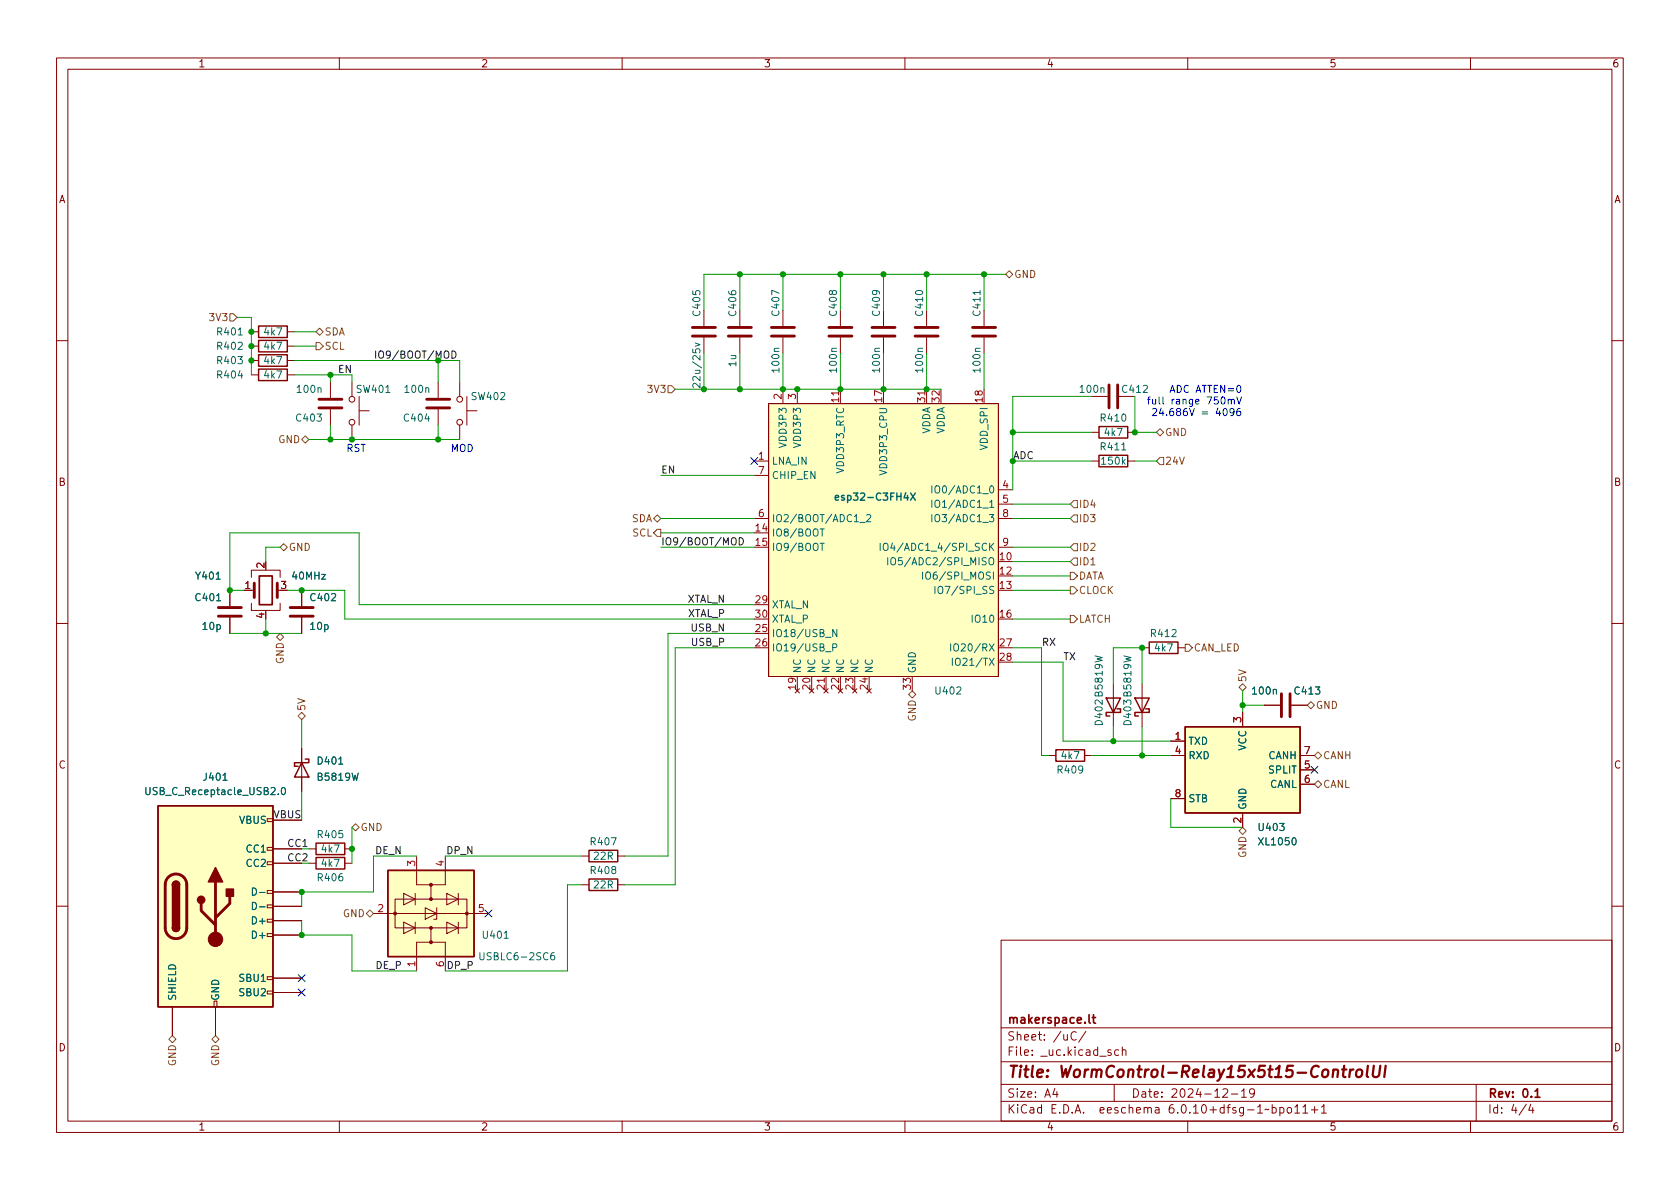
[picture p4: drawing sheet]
<svg xmlns="http://www.w3.org/2000/svg" width="297mm" height="210mm" viewBox="0 0 297 210" stroke-linecap="round" stroke-linejoin="round" font-family="sans-serif">
<g fill="none" stroke="#840000" stroke-width=".18">
<path d="M10 10.2h277v190.1h-277zM12 12.2h273v186.1h-273zM60 10.2v2M110 10.2v2M160 10.2v2M210 10.2v2M260 10.2v2M44.4 58.7h1.3M50.8 58.7h1.3M124.5 54.9v2.8M124.5 59.7v2.8M130.8 54.9v2.8"/>
<path d="M130.8 59.7v2.8M138.4 54.9v2.8M138.4 59.7v2.8M148.6 54.9v2.8M148.6 59.7v2.8M156.2 54.9v2.8M156.2 59.7v2.8M163.8 54.9v2.8M163.8 59.7v2.8M174 54.9v2.8M174 59.7v2.8M10 60.2h2"/>
<path d="M44.4 61.2h1.3M44.4 66.3h1.3M44.4 63.7h1.3M50.8 61.2h1.3M50.8 66.3h1.3M50.8 63.7h1.3M58.4 67.6v2.8M58.4 72.4v2.8M62.2 67.6v2.5M62.2 75.2v2.5M63.5 72.6h1.8M63.5 70.1v5.1"/>
<path d="M77.5 67.6v2.8M77.5 72.4v2.8M81.3 67.6v2.5M81.3 75.2v2.5M82.5 72.6h1.8M82.5 70.1v5.1M135.9 71.4h40.6v48.2h-40.6zM138.4 68.8v2.6M141 68.8v2.6M148.6 68.8v2.6M163.8 68.8v2.6M193 70.1h2.8"/>
<path d="M193 76.4h1.3M197.9 70.1h2.8M199.4 76.4h1.3M285 60.2h2M133.3 81.5h2.6M133.3 91.7h2.6M133.3 84.1h2.6M176.5 86.6h2.6M176.5 89.1h2.6M176.5 91.7h2.6M176.5 96.8h2.6M193 81.5h1.3"/>
<path d="M199.4 81.5h1.3M10 110.2h2M40.6 104.4v2.8M40.6 109.2v2.8M44.4 106.7v1.2h5.1v-1.2M44.4 102.1v-1.3h5.1v1.3M44.4 104.4h.6M49 104.4h.5M53.3 104.4v2.8M53.3 109.2v2.8M146 119.6v2.6M201.9 114.5h1.3"/>
<path d="M208.3 114.5h1.2M285 110.2h2M53.3 132.3v7.6M140.6 121.8l.8 .7M141.4 121.8l-.8 .7M143.1 121.8l.8 .7M143.9 121.8l-.8 .7M145.7 121.8l.7 .7M146.4 121.8l-.7 .7M148.2 121.8l.8 .7M149 121.8l-.8 .7M150.7 121.8l.8 .7"/>
<path d="M151.5 121.8l-.8 .7M153.3 121.8l.8 .7M154.1 121.8l-.8 .7M185.4 133.6h1.3M191.8 133.6h1.2M196.8 120.9v7.6M201.9 120.9v7.6M207 131.1h2.5M207 133.6h2.5M219.7 126v2.5M223.5 124.7h2.8M228.3 124.7h2.8"/>
<path d="M229.9 133.6h2.5M229.9 136.1h2.5M229.9 138.7h2.5M47.2 157.5h1.1v.5h-1.1zM47.2 152.4h1.1v.5h-1.1zM47.2 149.9h1.1v.5h-1.1zM47.2 144.8h1.1v.5h-1.1zM48.3 145h5M48.3 150.1h5M48.3 157.7h5M48.3 152.6h5M54.6 150.1h1.3"/>
<path d="M54.6 152.6h1.3M61 150.1h1.2M61 152.6h1.2M69.8 159h12.7v5.1h-12.7zM71.4 158l2 1-2 1zM73.4 158v2M73.7 151.4v5.1h2.5M78.7 151.4v5.1h-2.5v2.5M79 158l2 1-2 1zM81 158v2M102.9 151.4h1.2M102.9 156.5h1.2"/>
<path d="M109.2 151.4h1.3M109.2 156.5h1.3M207 141.2h2.5M219.7 143.8v2.5M10 160.2h2M30.5 178v5.1M37.8 177h.6v1h-.6zM38.1 178v5.1M47.2 175.3h1.1v.5h-1.1zM47.2 172.7h1.1v.5h-1.1zM47.2 165.1h1.1v.5h-1.1zM47.2 162.6h1.1v.5h-1.1z"/>
<path d="M47.2 160h1.1v.5h-1.1zM48.3 162.8h5M48.3 173h5M48.3 165.3h5M48.3 160.3h5M48.3 175.5h5M66 161.5h20.4M71.4 163.1l2 1-2 1zM73.4 163.1v2M75.2 160.5l2 1-2 1.1zM76.2 164.1v2.5h2.5v5.1M76.2 166.6h-2.5v5.1"/>
<path d="M77.2 160.5v2.1h-.5M79 163.1l2 1-2 1zM81 163.1v2M177 166.3h108v32h-108zM285 160.2h2M60 198.3v2M110 198.3v2M160 198.3v2M177 194.8h108M177 191.8h108M177 187.8h108M177 181.8h108"/>
<path d="M186.5 192.5l-.4 1h1M186.9 193v1M190.3 182.6a.6 .6 0 0 0-.8 0 .6 .6 0 0 0-.1 .7 .56 .56 0 0 0 .3 .6 .56 .56 0 0 0 .6-.1M192 182.4l-1.3 1.9M196.4 185.7l-.3-.1-.2 .2v.3l.5 .1v.4h-.5M197 191.8v3M197.8 185.7l-.4-.1-.3 .3v.4l.1 .3h.6M198.4 185.8l.2-.2 .4 .1 .1 .9M198.4 185.1v1.5M210 198.3v2M216.2 192.7l.6-.2 .2 .2 .1 .3-1 1h1M217.7 193.5h1.2"/>
<path d="M219.5 193l.4-.5v1.5M219.5 194h.9M221.8 193.2l-.3 .3-.4-.1-.2-.2 .2-.6 .4-.1 .2 .2a.99 .99 0 0 1-.3 1.3h-.3M224.4 196.1l-.3 .2-.2-.2-.3 .2M224.9 195.9l.5-.1 .2 .3v.4l-.1 .3h-.6M224.9 195.3v1.5M226.3 195.9l.4-.1 .3 .3v.4l-.1 .3h-.6M226.3 195.8v1.5M227.7 195.9l.4-.1 .3 .3v.4l-.3 .3h-.4l-.1-.3v-.4zM228.9 195.8l.5-.5v1.5M228.9 196.8h.9M230.4 195.8l.4-.5v1.5"/>
<path d="M230.4 196.8h.8M231.9 196.3h1.1M232.4 195.7v1.1M233.6 195.8l.5-.5v1.5M233.6 196.8h.9M260 198.3v2M261 191.8v6.5M269.9 195.3l-1.3 1.9M270.6 195.3l-.3 1h.9M271 195.8v1"/>
<circle cx="62.2" cy="70.6" r=".51"/>
<circle cx="62.2" cy="74.7" r=".51"/>
<circle cx="81.3" cy="74.7" r=".51"/>
<circle cx="81.3" cy="70.6" r=".51"/>
</g>
<path d="M45.8 101.8h2.3v5.1h-2.3zM192.6 179.4v1.3l.2 .2M193.1 179.9h.6M193.3 179.4v1.3l.4 .2M271.4 193l.4-.5v1.5M271.4 194h.9" fill="none" stroke="#840000" stroke-width=".3"/>
<path d="M235.8 189.3a.49 .49 0 0 1 .8 .1l-.1 1.1M237.3 189.1h.8M237.7 188.5l-.2 1.7v.2l.4 .1M238.7 189.1l-.1 1.4M239.3 189.1l-.4 .1-.2 .3M239.9 189.3a.52 .52 0 0 1 .6-.2 .52 .52 0 0 1 .4 .4l-.1 .6a.55 .55 0 0 1-.5 .4 .55 .55 0 0 1-.5-.4zM241.9 188.5l-.3 1.7 .3 .3M242.9 188.5l-.2 1.6 .2 .3a.66 .66 0 0 0 .9-.3l.2-1.6M245 188.5l-.2 2" fill="none" stroke="#840000" stroke-width=".4"/>
<g fill="none" stroke="#840000" stroke-width=".25">
<path d="M45.7 57.7h5.1v2h-5.1zM45.7 60.2h5.1v2h-5.1zM45.7 65.3h5.1v2h-5.1zM45.7 62.7h5.1v2.1h-5.1zM194.3 75.4h5.1v2.1h-5.1zM194.3 80.5h5.1v2h-5.1zM203.2 113.5h5.1v2.1h-5.1zM53.3 134.9l1.3 2.5h-2.5zM54 134.2h.6v.7h-2.5v.6h.6M186.7 132.6h5.1v2h-5.1zM195.6 123.4h2.5l-1.3 2.6zM197.5 125.3h.6v.7h-2.5v.6h.6"/>
<path d="M200.7 123.4h2.5l-1.3 2.6zM202.6 125.3h.6v.7h-2.5v.6h.6M209.5 128.5h20.4v15.3h-20.4zM27.9 142.5h20.4v35.5h-20.4zM30.5 156.5a.64 .64 0 0 1 .6-.7 .64 .64 0 0 1 .6 .7M55.9 149.1h5.1v2h-5.1zM55.9 151.6h5.1v2.1h-5.1zM68.6 153.9h15.2v15.3h-15.2zM104.1 150.4h5.1v2h-5.1zM104.1 155.4h5.1v2.1h-5.1zM30.5 164.1a.64 .64 0 0 0 .6 .6 .64 .64 0 0 0 .6-.6"/>
</g>
<g fill="#ffffc2" stroke="#ffffc2" stroke-width=".18">
<path d="M209.5 128.5h20.4v15.3h-20.4z"/>
<path d="M135.9 71.4h40.6v48.2h-40.6z"/>
<path d="M27.9 142.5h20.4v35.5h-20.4z"/>
<path d="M68.6 153.9h15.2v15.3h-15.2z"/>
</g>
<g fill="none" stroke="#840000" stroke-width=".51">
<path d="M122.4 59.4h4.1M122.4 57.9h4.1M128.8 59.4h4M128.8 57.9h4M136.4 59.4h4.1M136.4 57.9h4.1M146.6 59.4h4M146.6 57.9h4M154.2 59.4h4M154.2 57.9h4M161.8 59.4h4.1M161.8 57.9h4.1"/>
<path d="M172 59.4h4M172 57.9h4M56.4 70.6h4.1M56.4 72.1h4.1M75.4 70.6h4.1M75.4 72.1h4.1M196.1 68.1v4M197.6 68.1v4M38.6 109h4.1M38.6 107.4h4.1M45 103.1v2.6M49 103.1v2.6"/>
<path d="M51.3 109h4.1M51.3 107.4h4.1M226.6 122.7v4M228.1 122.7v4M29.8 155.1a1.91 1.91 0 0 1 2-.4 1.91 1.91 0 0 1 1.2 1.8v7.6a1.91 1.91 0 0 1-1.9 1.9 1.91 1.91 0 0 1-1.9-1.9v-7.8l.2-.6zM35.6 159.8v1.2l2.5 2.6M38.1 156v10.1M40.6 158.5v1.3l-2.5 2.5"/>
</g>
<g fill="none" stroke="#006464" stroke-width=".18">
<path d="M122.9 60.6l.9 .3-.9 .3M123.8 67.8v.8l-.9-.8-.4 .2 .1 .5M145 93.5h.7M145 96.1h.7M145.4 93.5v1.3M145.4 96.1v1.2M152 92.4h1M153.2 91.1l.5-.1 .3 .4-.8 .9h.8M155.6 96.1v1.2M156.4 96.1h.1a.43 .43 0 0 1 .5 .4v.4a.42 .42 0 0 1-.4 .5 .42 .42 0 0 1-.4-.5v-.4zM157 98.6v1.3M157.6 98.8l.2-.2a.43 .43 0 0 1 .5 .4v.5a.42 .42 0 0 1-.4 .4 .42 .42 0 0 1-.4-.4z"/>
<path d="M164.8 85.9v1.3M164.8 88.5v1.2M164.8 91v1.3M165.5 86l.1-.1a.43 .43 0 0 1 .5 .4v.5a.42 .42 0 0 1-.4 .4 .42 .42 0 0 1-.4-.4v-.5zM165.5 88.5h.1a.43 .43 0 0 1 .5 .4v.4a.42 .42 0 0 1-.4 .4 .42 .42 0 0 1-.4-.4v-.4zM165.5 91.1l.1-.1a.43 .43 0 0 1 .5 .4v.4a.42 .42 0 0 1-.4 .5 .42 .42 0 0 1-.4-.5v-.4zM147.2 114.5h.6l.2-.2-.1-.3-.7-.1v1.2M148 111.3v1.3l-.8-1.3v1.3M163.1 101.2v1.2M163.7 101.3l.3-.1a.43 .43 0 0 1 .5 .4v.4a.42 .42 0 0 1-.4 .4 .42 .42 0 0 1-.4-.4zM165.3 103.7v1.3M166 103.8l.1-.1a.43 .43 0 0 1 .6 .4v.4a.42 .42 0 0 1-.4 .5 .42 .42 0 0 1-.5-.5v-.4z"/>
<path d="M168.1 113.9v1.2M168.4 116.4v1.3M168.7 114l.2-.1a.43 .43 0 0 1 .6 .4v.4a.42 .42 0 0 1-.4 .4 .42 .42 0 0 1-.5-.4zM169 116.6l.2-.2a.43 .43 0 0 1 .6 .4v.4a.42 .42 0 0 1-.4 .5 .42 .42 0 0 1-.5-.5zM25.8 139.3v1l.2 .2h.3l.2-.2v-1M49.9 139.4l.1-.1a.68 .68 0 0 1 .5 .6 .68 .68 0 0 1-.5 .6l-.1-.1-.2-.4zM44.6 157a.64 .64 0 0 1 .8 .7 .64 .64 0 0 1-.8 .6zM44.6 159.6a.64 .64 0 0 1 .8 .6 .64 .64 0 0 1-.8 .6zM84.8 168.5v1l.3 .2h.4l.1-.2v-1M98 168.5h-.4a.86 .86 0 0 0 0 1.2l.4-.1 .1-.4-.2-.3h-.3l-.2 .3"/>
</g>
<path d="M147.7 88l.6-.1-.1-.2-.3-.1-.2 .2v.6h.5M161 87.2l.8 1.3M161.8 87.2l-.8 1.3" fill="none" stroke="#006464" stroke-width=".25"/>
<g fill="#840000" stroke="#840000" stroke-width=".25">
<path d="M30.5 164.1h1.2a.64 .64 0 0 1-.6 .6 .64 .64 0 0 1-.6-.6z"/>
<path d="M30.5 156.5h1.2v7.6h-1.2z"/>
<path d="M30.7 156a.64 .64 0 0 1 .7-.1 .64 .64 0 0 1 .3 .6h-1.2z"/>
<path d="M38.1 153.4l1.3 2.6h-2.6z"/>
<path d="M40 157.2h1.3v1.3h-1.3z"/>
<circle cx="35.6" cy="159.1" r=".63"/>
</g>
<g fill="#840000" stroke="#840000" stroke-width=".18">
<circle cx="38.1" cy="166.1" r="1.27"/>
<circle cx="76.2" cy="166.6" r=".25"/>
<circle cx="76.2" cy="164.1" r=".25"/>
<circle cx="69.8" cy="161.5" r=".25"/>
<circle cx="82.5" cy="161.5" r=".25"/>
<circle cx="76.2" cy="159" r=".25"/>
<circle cx="76.2" cy="156.5" r=".25"/>
</g>
<g fill="none" stroke="#725600" stroke-width=".18">
<path d="M40.6 55.5h.7l.6 .6-.6 .7h-.7zM55.9 58.7l.6-.7 .6 .7-.6 .6zM177.8 48.5l.6-.6 .7 .6-.7 .6zM53.3 77.7l.7-.6 .6 .6-.6 .7zM55.9 60.6h.6l.6 .6-.6 .6h-.6zM118.1 68.2h.6l.7 .6-.7 .7h-.6zM204.5 76.4l.6-.6 .6 .6-.6 .7zM49.5 96.8l.7-.7 .6 .7-.6 .6zM116.2 91.1l.6 .6-.6 .6-.6-.6zM116.2 93.6h.6v1.3h-.6l-.6-.7zM189.2 99.3l.7-.6h.6v1.2h-.6zM189.2 91.7l.7-.6h.6v1.2h-.6z"/>
<path d="M189.9 96.1h.6v1.3h-.6l-.7-.6zM189.9 88.5h.6v1.3h-.6l-.7-.7zM205.1 80.9h.6v1.3h-.6l-.6-.7zM48.9 112.6l.6-.6 .7 .6-.7 .7zM189.2 103.8h.7l.6 .6-.6 .6h-.7zM189.2 108.8h.7l.6 .7-.6 .6h-.7zM189.2 101.2h.7l.6 .6-.6 .7h-.7zM209.5 113.9h.7l.6 .6-.6 .7h-.7zM52.7 126.6l.6-.6 .7 .6-.7 .6zM160.7 122.8l.6-.6 .6 .6-.6 .6zM219.1 121.5l.6-.6 .6 .6-.6 .7zM231.1 124.7l.7-.6 .6 .6-.6 .6z"/>
<path d="M232.4 133.6l.6-.6 .7 .6-.7 .6zM233 138l.7 .7-.7 .6-.6-.6zM62.2 146.3l.7-.6 .6 .6-.6 .6zM219.1 146.9l.6-.6 .6 .6-.6 .7zM64.8 161.5l.6-.6 .6 .6-.6 .7zM29.8 183.8l.7-.7 .6 .7-.6 .6zM37.5 183.8l.6-.7 .6 .7-.6 .6z"/>
</g>
<path d="M79.9 62.1a.64 .64 0 0 1 .7 .6 .64 .64 0 0 1-.7 .6zM130.7 95.1a.64 .64 0 0 1 .7 .6 .64 .64 0 0 1-.7 .7z" fill="none" stroke="#0f0f0f" stroke-width=".18"/>
<path d="M202.9 70.6h.5M203.4 70.2l-.3 .2v1.1M203.8 70.6v.8l.4 .1 .1-.2M203.8 72.3l.5-.1 .2 .4-.8 .9h.8M204.3 70.6v.9M204.9 70.2v1.1l.2 .2M205.3 72.2l-.3 .9h.8M205.6 72.7v.8M206.3 73.4v.1M206.9 69.4l.4-1.3 .4 1.3M218.7 70.2l.4 1.3 .4-1.3" fill="none" stroke="#0000c2" stroke-width=".18"/>
<g fill="none" stroke="#009600" stroke-width=".18">
<path d="M41.9 56.1h2.5v10.2M52.1 58.7h3.8M130.8 48.5v6.4M138.4 48.5v6.4M148.6 48.5v6.4M156.2 48.5v6.4M163.8 48.5v6.4M174 48.5v6.4M177.8 48.5h-53.3v6.4M52.1 66.3h10.1v1.3M52.1 63.7h29.2v3.9M52.1 61.2h3.8"/>
<path d="M54.6 77.7h26.7M58.4 66.3v1.3M58.4 75.2v2.5M77.5 63.7v3.9M77.5 75.2v2.5M119.4 68.8h47M124.5 62.5v6.3M130.8 62.5v6.3M138.4 62.5v6.3M148.6 62.5v6.3M156.2 62.5v6.3M163.8 62.5v6.3"/>
<path d="M174 62.5v6.3M179.1 76.4h13.9M193 70.1h-13.9v16.5M200.7 70.1v6.3h3.8M49.5 96.8h-2.5v2.5M116.8 84.1h16.5M116.8 94.2h16.5M116.8 96.8h16.5M116.8 91.7h16.5M179.1 81.5h13.9M179.1 99.3h10.1M179.1 96.8h10.1"/>
<path d="M179.1 91.7h10.1M179.1 89.1h10.1M200.7 81.5h3.8M40.6 112h12.7M43.2 104.4h-2.6v-10.2h22.9v12.7h69.8M47 109.5v2.5M50.8 104.4h10.2v5.1h72.3M133.3 114.5h-13.9v42h-8.9M133.3 112h-15.2v39.4h-7.6M179.1 114.5h5v19.1h1.3M179.1 104.4h10.1M179.1 109.5h10.1"/>
<path d="M179.1 101.8h10.1M179.1 117.1h8.9v14h19M53.3 127.2v5.1M53.3 139.9v5.1M193 133.6h14M196.8 120.9v-6.4h5.1v6.4M196.8 128.5v2.6M201.9 128.5v5.1M219.7 122.2v3.8M219.7 124.7h3.8M62.2 146.3v6.3M73.7 151.4h-7.7v6.3h-12.7v2.6"/>
<path d="M78.7 151.4h24.2M102.9 156.5h-2.6v15.2h-21.6M207 141.2v5.1h12.7M53.3 162.8v2.5h8.9v6.4h11.5"/>
</g>
<path d="M132.7 80.9l1.3 1.2M134 80.9l-1.3 1.2M231.8 135.5l1.2 1.2M233 135.5l-1.2 1.2M52.7 172.4l1.2 1.2M52.7 174.9l1.2 1.2M53.9 172.4l-1.2 1.2M53.9 174.9l-1.2 1.2M85.8 160.9l1.2 1.2M87 160.9l-1.2 1.2" fill="none" stroke="#000084" stroke-width=".18"/>
<g fill="#009600" stroke="#009600" stroke-width=".18">
<circle cx="138.4" cy="68.8" r=".46"/>
<circle cx="130.8" cy="68.8" r=".46"/>
<circle cx="124.5" cy="68.8" r=".46"/>
<circle cx="77.5" cy="63.7" r=".46"/>
<circle cx="77.5" cy="77.7" r=".46"/>
<circle cx="58.4" cy="77.7" r=".46"/>
<circle cx="201.9" cy="114.5" r=".46"/>
<circle cx="201.9" cy="133.6" r=".46"/>
<circle cx="196.8" cy="131.1" r=".46"/>
<circle cx="219.7" cy="124.7" r=".46"/>
<circle cx="53.3" cy="165.3" r=".46"/>
<circle cx="62.2" cy="150.1" r=".46"/>
<circle cx="53.3" cy="157.7" r=".46"/>
<circle cx="156.2" cy="48.5" r=".46"/>
<circle cx="156.2" cy="68.8" r=".46"/>
<circle cx="148.6" cy="68.8" r=".46"/>
<circle cx="163.8" cy="48.5" r=".46"/>
<circle cx="174" cy="48.5" r=".46"/>
<circle cx="163.8" cy="68.8" r=".46"/>
<circle cx="40.6" cy="104.4" r=".46"/>
<circle cx="53.3" cy="104.4" r=".46"/>
<circle cx="47" cy="112" r=".46"/>
<circle cx="44.4" cy="61.2" r=".46"/>
<circle cx="62.2" cy="77.7" r=".46"/>
<circle cx="44.4" cy="58.7" r=".46"/>
<circle cx="44.4" cy="63.7" r=".46"/>
<circle cx="58.4" cy="66.3" r=".46"/>
<circle cx="200.7" cy="76.4" r=".46"/>
<circle cx="179.1" cy="76.4" r=".46"/>
<circle cx="179.1" cy="81.5" r=".46"/>
<circle cx="148.6" cy="48.5" r=".46"/>
<circle cx="138.4" cy="48.5" r=".46"/>
<circle cx="130.8" cy="48.5" r=".46"/>
<circle cx="141" cy="68.8" r=".46"/>
</g>
<text font-size="2.8" fill="#840000" x="178" y="190.6">Title: WormControl-Relay15x5t15-ControlUI</text>
<g font-size="2.1" fill="#840000">
<text x="178" y="184">Sheet: /uC/</text>
<text x="178" y="181">makerspace.lt</text>
<text x="178" y="186.7">File: _uc.kicad_sch</text>
<text x="178" y="196.9">KiCad E.D.A. eeschema 6.0.10+dfsg-1~bpo11+1</text>
<text x="178" y="194.1">Size: A4</text>
<text x="200" y="194.1">Date: 2024-12-19</text>
<text x="263" y="194.1">Rev: 0.1</text>
<text x="263" y="196.9">Id: 4/4</text>
</g>
<g font-size="1.8" fill="#840000">
<text x="35" y="11.9">1</text>
<text x="85" y="11.9">2</text>
<text x="135" y="11.9">3</text>
<text x="185" y="11.9">4</text>
<text x="235" y="11.9">5</text>
<text x="285" y="11.9">6</text>
<text x="10.3" y="35.9">A</text>
<text x="285.3" y="35.9">A</text>
<text x="10.3" y="85.9">B</text>
<text x="285.3" y="85.9">B</text>
<text x="10.3" y="135.9">C</text>
<text x="285.3" y="135.9">C</text>
<text x="10.3" y="185.9">D</text>
<text x="285.3" y="185.9">D</text>
<text x="35" y="199.9">1</text>
<text x="85" y="199.9">2</text>
<text x="135" y="199.9">3</text>
<text x="185" y="199.9">4</text>
<text x="235" y="199.9">5</text>
<text x="285" y="199.9">6</text>
</g>
<g font-size="1.8" fill="#725600">
<text x="179.3" y="49.1">GND</text>
<text x="37.3" y="56.8">3V3</text>
<text x="57.3" y="59.3">SDA</text>
<text x="57.3" y="61.8">SCL</text>
<text x="114.8" y="69.5">3V3</text>
<text x="205.9" y="77.1">GND</text>
<text x="49.2" y="78.4">GND</text>
<text x="205.9" y="82.2">24V</text>
<text x="190.7" y="89.8">ID4</text>
<text x="111.6" y="92.3">SDA</text>
<text x="111.8" y="94.9">SCL</text>
<text x="190.7" y="92.3">ID3</text>
<text x="51" y="97.4">GND</text>
<text x="190.7" y="99.9">ID1</text>
<text x="190.7" y="97.4">ID2</text>
<text x="190.7" y="105">CLOCK</text>
<text x="190.7" y="102.5">DATA</text>
<text x="190.7" y="110.1">LATCH</text>
<text x="50.2" y="117.4" transform="rotate(-90 50.2 117.4)">GND</text>
<text x="211" y="115.2">CAN_LED</text>
<text x="54" y="125.8" transform="rotate(-90 54 125.8)">5V</text>
<text x="220.3" y="120.7" transform="rotate(-90 220.3 120.7)">5V</text>
<text x="232.6" y="125.3">GND</text>
<text x="161.9" y="127.6" transform="rotate(-90 161.9 127.6)">GND</text>
<text x="233.9" y="134.2">CANH</text>
<text x="233.9" y="139.3">CANL</text>
<text x="63.7" y="146.9">GND</text>
<text x="220.3" y="151.7" transform="rotate(-90 220.3 151.7)">GND</text>
<text x="60.6" y="162.2">GND</text>
<text x="31.1" y="188.5" transform="rotate(-90 31.1 188.5)">GND</text>
<text x="38.7" y="188.5" transform="rotate(-90 38.7 188.5)">GND</text>
</g>
<g font-size="1.8" fill="#006464">
<text x="38.5" y="59.3">R401</text>
<text x="46.8" y="59.3">4k7</text>
<text x="123.8" y="55.7" transform="rotate(-90 123.8 55.7)">C405</text>
<text x="130.2" y="55.7" transform="rotate(-90 130.2 55.7)">C406</text>
<text x="137.8" y="55.7" transform="rotate(-90 137.8 55.7)">C407</text>
<text x="148" y="55.7" transform="rotate(-90 148 55.7)">C408</text>
<text x="155.6" y="55.7" transform="rotate(-90 155.6 55.7)">C409</text>
<text x="163.2" y="55.7" transform="rotate(-90 163.2 55.7)">C410</text>
<text x="173.4" y="55.7" transform="rotate(-90 173.4 55.7)">C411</text>
<text x="38.5" y="61.8">R402</text>
<text x="38.5" y="64.4">R403</text>
<text x="46.8" y="61.8">4k7</text>
<text x="46.8" y="64.4">4k7</text>
<text x="130.2" y="64.8" transform="rotate(-90 130.2 64.8)">1u</text>
<text x="137.8" y="65.7" transform="rotate(-90 137.8 65.7)">100n</text>
<text x="148" y="65.7" transform="rotate(-90 148 65.7)">100n</text>
<text x="155.6" y="65.7" transform="rotate(-90 155.6 65.7)">100n</text>
<text x="163.2" y="65.7" transform="rotate(-90 163.2 65.7)">100n</text>
<text x="173.4" y="65.7" transform="rotate(-90 173.4 65.7)">100n</text>
<text x="38.5" y="66.9">R404</text>
<text x="46.8" y="66.9">4k7</text>
<text x="52.7" y="69.5">100n</text>
<text x="63.1" y="69.5">SW401</text>
<text x="71.7" y="69.5">100n</text>
<text x="83.5" y="70.7">SW402</text>
<text x="123.8" y="67.9" transform="rotate(-90 123.8 67.9)">22u/25v</text>
<text x="191.1" y="69.5">100n</text>
<text x="198.6" y="69.5">C412</text>
<text x="52.5" y="74.5">C403</text>
<text x="71.6" y="74.5">C404</text>
<text x="164.5" y="76.9" transform="rotate(-90 164.5 76.9)">VDDA</text>
<text x="167" y="76.9" transform="rotate(-90 167 76.9)">VDDA</text>
<text x="194.7" y="74.5">R410</text>
<text x="195.4" y="77.1">4k7</text>
<text x="136.4" y="82.2">LNA_IN</text>
<text x="139.1" y="78.8" transform="rotate(-90 139.1 78.8)">VDD3P3</text>
<text x="141.6" y="78.8" transform="rotate(-90 141.6 78.8)">VDD3P3</text>
<text x="149.2" y="83.4" transform="rotate(-90 149.2 83.4)">VDD3P3_RTC</text>
<text x="156.8" y="83.5" transform="rotate(-90 156.8 83.5)">VDD3P3_CPU</text>
<text x="174.6" y="79.4" transform="rotate(-90 174.6 79.4)">VDD_SPI</text>
<text x="194.7" y="79.6">R411</text>
<text x="194.9" y="82.2">150k</text>
<text x="136.4" y="84.7">CHIP_EN</text>
<text x="148.5" y="88.5">esp32-C3FH4X</text>
<text x="165.9" y="87.2">IO0/ADC1_0</text>
<text x="165.9" y="89.8">IO1/ADC1_1</text>
<text x="136.4" y="94.9">IO8/BOOT</text>
<text x="136.4" y="92.3">IO2/BOOT/ADC1_2</text>
<text x="165.9" y="92.3">IO3/ADC1_3</text>
<text x="136.4" y="97.4">IO9/BOOT</text>
<text x="157.8" y="97.4">IO4/ADC1_4/SPI_SCK</text>
<text x="159" y="99.9">IO5/ADC2/SPI_MISO</text>
<text x="34.7" y="106.3">C401</text>
<text x="34.8" y="102.5">Y401</text>
<text x="51.8" y="102.5">40MHz</text>
<text x="55" y="106.3">C402</text>
<text x="136.4" y="107.6">XTAL_N</text>
<text x="164.3" y="102.5">IO6/SPI_MOSI</text>
<text x="166.5" y="105">IO7/SPI_SS</text>
<text x="35.9" y="111.4">10p</text>
<text x="54.9" y="111.4">10p</text>
<text x="136.4" y="112.6">IO18/USB_N</text>
<text x="136.4" y="110.1">XTAL_P</text>
<text x="172.2" y="110.1">IO10</text>
<text x="203.6" y="112.6">R412</text>
<text x="136.4" y="115.2">IO19/USB_P</text>
<text x="141.6" y="119.1" transform="rotate(-90 141.6 119.1)">NC</text>
<text x="144.1" y="119.1" transform="rotate(-90 144.1 119.1)">NC</text>
<text x="146.7" y="119.1" transform="rotate(-90 146.7 119.1)">NC</text>
<text x="149.2" y="119.1" transform="rotate(-90 149.2 119.1)">NC</text>
<text x="151.8" y="119.1" transform="rotate(-90 151.8 119.1)">NC</text>
<text x="154.3" y="119.1" transform="rotate(-90 154.3 119.1)">NC</text>
<text x="161.9" y="119.1" transform="rotate(-90 161.9 119.1)">GND</text>
<text x="169.2" y="115.2">IO20/RX</text>
<text x="169.4" y="117.7">IO21/TX</text>
<text x="204.3" y="115.2">4k7</text>
<text x="165.5" y="122.8">U402</text>
<text x="221.6" y="122.8">100n</text>
<text x="229" y="122.8">C413</text>
<text x="194.9" y="128.1" transform="rotate(-90 194.9 128.1)">D402 B5819W</text>
<text x="200" y="128.1" transform="rotate(-90 200 128.1)">D403 B5819W</text>
<text x="210.1" y="131.7">TXD</text>
<text x="56.3" y="135.2">D401</text>
<text x="187.1" y="136.8">R409</text>
<text x="187.8" y="134.2">4k7</text>
<text x="210.1" y="134.2">RXD</text>
<text x="220.3" y="132.8" transform="rotate(-90 220.3 132.8)">VCC</text>
<text x="224.3" y="134.2">CANH</text>
<text x="224.3" y="136.8">SPLIT</text>
<text x="26.4" y="140.6">USB_C_Receptacle_USB2.0</text>
<text x="36.1" y="138">J401</text>
<text x="56.3" y="138">B5819W</text>
<text x="210.1" y="141.9">STB</text>
<text x="220.3" y="143.3" transform="rotate(-90 220.3 143.3)">GND</text>
<text x="224.4" y="139.3">CANL</text>
<text x="42.3" y="145.7">VBUS</text>
<text x="56.3" y="148.2">R405</text>
<text x="104.6" y="149.5">R407</text>
<text x="222.7" y="146.9">U403</text>
<text x="222.8" y="149.5">XL1050</text>
<text x="43.7" y="150.7">CC1</text>
<text x="43.7" y="153.3">CC2</text>
<text x="56.3" y="155.8">R406</text>
<text x="56.9" y="150.7">4k7</text>
<text x="56.9" y="153.3">4k7</text>
<text x="104.6" y="154.6">R408</text>
<text x="105.1" y="152">22R</text>
<text x="45.4" y="158.4">D-</text>
<text x="45.4" y="160.9">D-</text>
<text x="105.1" y="157.1">22R</text>
<text x="44.9" y="163.4">D+</text>
<text x="44.9" y="166">D+</text>
<text x="85.5" y="166">U401</text>
<text x="42.5" y="173.6">SBU1</text>
<text x="85.4" y="169.8">USBLC6-2SC6</text>
<text x="31.1" y="177" transform="rotate(-90 31.1 177)">SHIELD</text>
<text x="38.7" y="177" transform="rotate(-90 38.7 177)">GND</text>
<text x="42.5" y="176.1">SBU2</text>
</g>
<g font-size="1.8" fill="#0f0f0f">
<text x="59.7" y="65.9">EN</text>
<text x="66" y="63.4">IO9/BOOT/MOD</text>
<text x="116.8" y="83.7">EN</text>
<text x="179.1" y="81.2">ADC</text>
<text x="116.8" y="96.4">IO9/BOOT/MOD</text>
<text x="121.4" y="106.6">XTAL_N</text>
<text x="121.5" y="109.1">XTAL_P</text>
<text x="122.3" y="111.7">USB_N</text>
<text x="122.4" y="114.2">USB_P</text>
<text x="184.1" y="114.2">RX</text>
<text x="188" y="116.7">TX</text>
<text x="48.4" y="144.7">VBUS</text>
<text x="66.4" y="151">DE_N</text>
<text x="79.1" y="151">DP_N</text>
<text x="66.5" y="171.3">DE_P</text>
<text x="79.2" y="171.3">DP_P</text>
</g>
<g font-size="1.8" fill="#a90000">
<text x="138.2" y="70.6" transform="rotate(-90 138.2 70.6)">2</text>
<text x="140.7" y="70.6" transform="rotate(-90 140.7 70.6)">3</text>
<text x="148.3" y="71.1" transform="rotate(-90 148.3 71.1)">11</text>
<text x="156" y="71.1" transform="rotate(-90 156 71.1)">17</text>
<text x="163.6" y="71.1" transform="rotate(-90 163.6 71.1)">31</text>
<text x="166.1" y="71.1" transform="rotate(-90 166.1 71.1)">32</text>
<text x="173.7" y="71.1" transform="rotate(-90 173.7 71.1)">18</text>
<text x="134.1" y="81.3">1</text>
<text x="134.1" y="83.8">7</text>
<text x="177.3" y="86.4">4</text>
<text x="177.3" y="88.9">5</text>
<text x="133.6" y="94">14</text>
<text x="134.1" y="91.4">6</text>
<text x="177.3" y="91.4">8</text>
<text x="46.7" y="100.4" transform="rotate(-90 46.7 100.4)">2</text>
<text x="133.6" y="96.5">15</text>
<text x="176.8" y="99.1">10</text>
<text x="176.8" y="101.6">12</text>
<text x="177.3" y="96.5">9</text>
<text x="43.3" y="104.1">1</text>
<text x="49.7" y="104.1">3</text>
<text x="133.6" y="106.7">29</text>
<text x="176.8" y="104.1">13</text>
<text x="46.7" y="109.3" transform="rotate(-90 46.7 109.3)">4</text>
<text x="133.6" y="111.8">25</text>
<text x="133.6" y="109.2">30</text>
<text x="176.8" y="109.2">16</text>
<text x="133.6" y="114.3">26</text>
<text x="176.8" y="114.3">27</text>
<text x="176.8" y="116.8">28</text>
<text x="140.7" y="121.9" transform="rotate(-90 140.7 121.9)">19</text>
<text x="143.3" y="121.9" transform="rotate(-90 143.3 121.9)">20</text>
<text x="145.8" y="121.9" transform="rotate(-90 145.8 121.9)">21</text>
<text x="148.3" y="121.9" transform="rotate(-90 148.3 121.9)">22</text>
<text x="150.9" y="121.9" transform="rotate(-90 150.9 121.9)">23</text>
<text x="153.4" y="121.9" transform="rotate(-90 153.4 121.9)">24</text>
<text x="161" y="121.9" transform="rotate(-90 161 121.9)">33</text>
<text x="207.8" y="130.8">1</text>
<text x="219.5" y="127.7" transform="rotate(-90 219.5 127.7)">3</text>
<text x="207.8" y="133.3">4</text>
<text x="230.6" y="135.9">5</text>
<text x="230.6" y="133.3">7</text>
<text x="207.8" y="141">8</text>
<text x="230.6" y="138.4">6</text>
<text x="219.5" y="145.5" transform="rotate(-90 219.5 145.5)">2</text>
<text x="73.4" y="153.1" transform="rotate(-90 73.4 153.1)">3</text>
<text x="78.5" y="153.1" transform="rotate(-90 78.5 153.1)">4</text>
<text x="66.8" y="161.3">2</text>
<text x="84.6" y="161.3">5</text>
<text x="73.4" y="170.9" transform="rotate(-90 73.4 170.9)">1</text>
<text x="78.5" y="170.9" transform="rotate(-90 78.5 170.9)">6</text>
</g>
<g font-size="1.8" fill="#0000c2">
<text x="205.6" y="71.5">full range 750mV</text>
<text x="207.5" y="69.5">ADC ATTEN=0</text>
<text x="207.2" y="73.6">24.686V = 4096</text>
<text x="61.2" y="79.9">RST</text>
<text x="79.7" y="79.9">MOD</text>
</g>
<g font-size="1.8" fill="#009600">
<text x="51.1" y="149.8">CC1</text>
<text x="51.1" y="152.3">CC2</text>
</g>
</svg>
